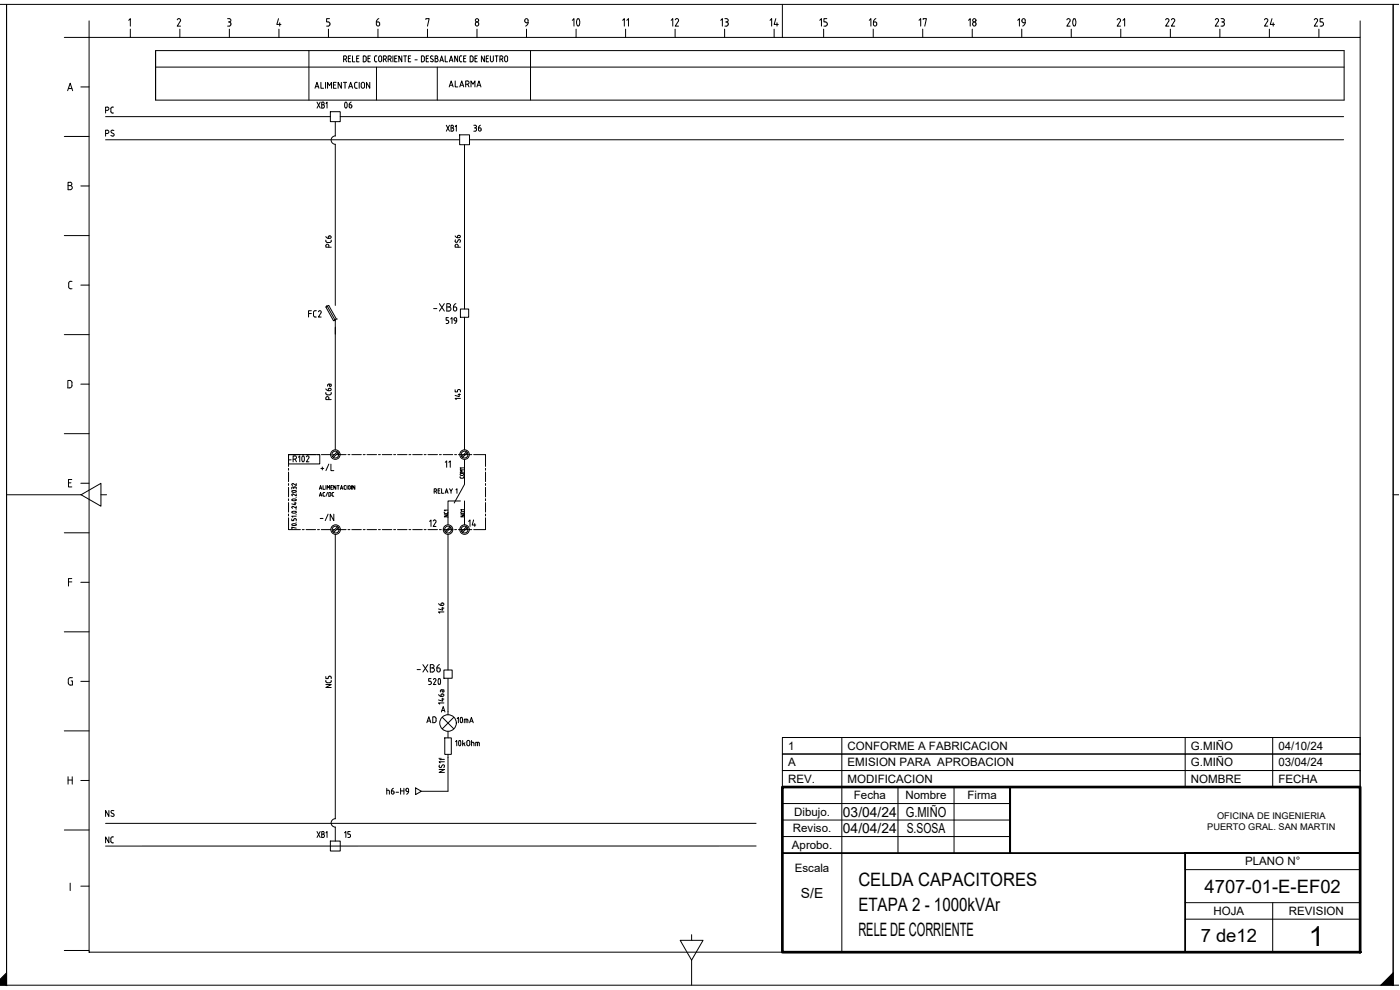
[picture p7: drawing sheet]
<svg xmlns="http://www.w3.org/2000/svg" width="420mm" height="297mm" viewBox="0 0 420 297" stroke-linecap="round" stroke-linejoin="round" font-family="sans-serif">
<!-- layer: COTAS -->
<path d="M46.7 15.2h356.7v14.8h-356.7zM92.7 15.2v14.8M159.2 15.2v14.8M113 20.1v9.9M131.2 20.1v9.9M408.2 285.7h.1" fill="none" stroke="#000" stroke-width=".3"/>
<!-- layer: AUXILIAR -->
<g fill="none" stroke="#000" stroke-width=".3">
<path d="M31.7 35h67.4M102.1 35h301.1M31.7 41.9h106.2M140.9 41.9h262.3M90.1 136.4h-3.5v3.5M90.7 136.4h.6M91.9 136.4h2.8M95.3 136.4h.6M96.4 136.4h2.9M99.9 136.4h.5M101 136.4h2.9M104.4 136.4h.6"/>
<path d="M105.6 136.4h2.8M109 136.4h.6M110.2 136.4h2.8M113.6 136.4h.6M114.7 136.4h2.9M118.2 136.4h.5M119.3 136.4h2.9M122.7 136.4h.6M123.9 136.4h2.8M127.3 136.4h.6M128.4 136.4h2.9M137.6 136.4h2.8"/>
<path d="M141 136.4h.6M142.2 136.4h3.5v3.5M86.6 155.4v3.5h3.5M86.6 140.5v.6M86.6 141.7v2.8M86.6 145.1v.6M86.6 146.2v2.9M86.6 149.7v.5M86.6 150.8v2.9M86.6 154.2v.6M90.7 158.9h.6M91.9 158.9h2.8"/>
<path d="M101 158.9h2.9M104.4 158.9h.6M105.6 158.9h2.8M109 158.9h.6M110.2 158.9h2.8M113.6 158.9h.6M114.7 158.9h2.9M118.2 158.9h.5M119.3 158.9h2.9M122.7 158.9h.6M123.9 158.9h2.8M133 158.9h2.9"/>
<path d="M136.4 158.9h.6M137.6 158.9h2.8M145.7 155.4v3.5h-3.5M145.7 140.5v.6M145.7 141.7v2.8M145.7 145.1v.6M145.7 146.2v2.9M145.7 149.7v.5M145.7 150.8v2.9M145.7 154.2v.6M31.7 247h195.2M226.9 253.8l-195.2 .1"/>
<path d="M408.2 285.7h.1"/>
</g>
<!-- layer: 0 -->
<g fill="none" stroke="#000" stroke-width=".3">
<path d="M46.7 15.2v14.8M46.7 20.1h356.7M100.6 36.5v4.3M100.6 40.8a1.26 1.26 0 0 0-1.2 1.2 1.26 1.26 0 0 0 1.2 1.3v48.3M137.9 40.5h3v2.9h-3zM139.4 43.4v49.3M97.8 92.1l.9-.5 2.2 4.1-.8 .5zM98.1 91.6l2.5 4.6v4.1M100.1 96.2h.1M100.5 96l.1 .2M100.6 98.2v36.8M100.9 95.7h.1"/>
<path d="M139.4 95.2v39.8M101.2 135.6l-1.4 1.4M101.5 135.8l-1.4 1.5M139.4 137.8v2.6M140 135.6l-1.4 1.4M140.3 135.8l-1.5 1.5M95.8 146.8l.4-1.1 .4 1.1M95.8 148.9l.4-1.1 .4 1.1M95.9 146.5h.6M95.9 148.6h.6M96.9 145.7v1.1h.6M96.9 148.6l.6 .3"/>
<path d="M97.2 147.8h.3M97.2 147.8l-.2 .1-.1 .7M97.8 145.7v1.1M98.2 146.8v-1.1l.4 .6 .3-.6v1.1M98.3 147.8l-.5 1.1M99 147.8h-.3v1.1l.4-.1 .2-.3M99 147.8l.3 .3M99.3 146.2h.4M99.3 148.1v.5M99.7 148.6l.5 .3M99.8 145.7h-.5v1.1h.5M99.9 147.8h.3"/>
<path d="M100 147.8l-.3 .1v.7M100.8 145.7v1.1l-.6-1.1v1.1M101.2 145.7h.6M101.3 158.1l-1.4 1.4M101.5 145.7v1.1M101.6 158.3l-1.5 1.5M102.2 146.8l.3-1.1 .4 1.1M102.3 146.5h.5M103.3 146v.7l.5 .1M103.8 145.7l-.5 .3M104.1 145.7v1.1M104.5 146.5l.1-.7 .2-.1 .3 .1v.7"/>
<path d="M104.5 146.5l.3 .3 .3-.3M105.5 145.7v1.1M106.5 145.7v1.1l-.6-1.1v1.1M134.5 155.3v2.2M135 158.1l-1.4 1.4M135.3 158.3l-1.4 1.5M100.6 160.3v85.3a1.26 1.26 0 0 0-1.2 1.3 1.26 1.26 0 0 0 1.2 1.3M134.5 160.3v40.7M132.7 215.2l3.5 3.5M134.5 203.5v11M134.5 219.4v2M136.2 215.2l-3.5 3.5"/>
<path d="M116.1 237.1l.7 .2 .1 1M116.1 236.5v1.8M117.5 237.9a.45 .45 0 0 0 .5 .3 .45 .45 0 0 0 .3-.5 .45 .45 0 0 0-.4-.4h-.4v.6M118.1 236.5l-.6 .8M118.9 237.7h.7M120.2 237.3h1M120.2 236.5v1.8M121.2 236.5v1.8M121.8 236.9l.4-.4 .4 .4M121.8 236.9l.1 .4 .3 .2M122.2 237.5h.4M122.6 236.9v.6"/>
<path d="M122.6 237.4l-.1 .6-.5 .3M124.7 236.4l1.7 1-1.7 1zM133.5 221.4h1.9v4.9h-1.9zM134.5 226.3v11.1h-8.1M99.1 252.4h3v2.9h-3z"/>
<circle cx="100.6" cy="136.4" r="1.03"/>
<circle cx="139.4" cy="136.4" r="1.03"/>
<circle cx="100.7" cy="158.9" r="1.03"/>
<circle cx="134.5" cy="158.9" r="1.03"/>
<circle cx="134.5" cy="216.9" r="2.49"/>
</g>
<g fill="#000" stroke="#000" stroke-width=".3">
<path d="M418.1 291.9v3.7h-3.7z"/>
<path d="M0 293.9v1.7h2zM2 291.9v3.7l-2-1.7z"/>
</g>
<g fill="none" stroke="#000" stroke-width=".3">
<path d="M0 1.3h2v294.3v-294.3h417.8M26.7 11.2h381.5v274.5h-381.5zM26.7 6.3v4.9h-7.4M38.6 6.1l.5-.5v2.2M39.1 8.7v2.5M53.7 5.6l-.5 .4M53.7 5.6l.3 .1 .2 .5-1 1.6h1M54 8.7v2.5M68.3 5.6h.5a.5 .5 0 0 1 .5 .5 .5 .5 0 0 1-.5 .5M68.5 6.6h.3M68.8 6.6l.5 .5M68.8 8.7v2.5"/>
<path d="M69.3 7.1v.2M69.3 7.3l-.2 .4-.8 .1M83.6 5.6l-.5 1.7h1.2M83.7 8.7v2.5M83.9 6.8v1M98.6 8.7v2.5M98.9 5.6h-.9v1l.8 .1 .2 .4M99 7.1l-.2 .6-.8 .1M112.9 6.6h.7l.3 .5M112.9 6.6v.7M113.4 8.7v2.5M113.7 5.6l-.5 .4-.3 .6"/>
<path d="M113.9 7.1l.1 .2a.5 .5 0 0 1-.5 .5 .5 .5 0 0 1-.5-.5M127.8 5.8v-.2h1l-.5 2.2M128.3 8.7v2.5M142.7 7.1a.5 .5 0 0 1 .5-.5 .5 .5 0 0 1 .5 .5M142.7 7.1a.53 .53 0 0 0 .5 .7 .53 .53 0 0 0 .5-.7M143.2 8.7v2.5M158 8.7v2.5M187.7 8.7v2.5M202.6 8.7v2.5M217.5 8.7v2.5M232.3 8.7v2.5M234.8 1.3v10"/>
<path d="M247.2 8.7v2.5M262.1 8.7v2.5M276.9 8.7v2.5M291.8 8.7v2.5M306.6 8.7v2.5M336.4 8.7v2.5M351.2 8.7v2.5M366.1 8.7v2.5M381 8.7v2.5M395.8 8.7v2.5M408.2 6.3v4.9M418.1 1.3v294.3"/>
<path d="M20.3 27.2l.8-2.2 .7 2.2M20.5 26.6h1.1M24.3 26.1h2.4M19.3 40.9h7.4M20.4 54.7h.7a.49 .49 0 0 1 .5 .5 .49 .49 0 0 1-.5 .5 .62 .62 0 0 1 .6 .6 .62 .62 0 0 1-.6 .6h-.7zM20.4 55.7h.7M24.3 55.8h2.4M19.3 70.7h7.4M20.6 85l.1 1.4 .9 .2M21.6 84.4l-.7 .1-.3 .5M24.3 85.5h2.4M19.3 100.4h7.4"/>
<path d="M20.9 114.2h-.5v2.2l1-.2 .2-1.4M20.9 114.1l.5 .2 .2 .5M24.3 115.3h2.4M19.3 130.1h7.4M2 148.4h22.3l6 3.5v-6.9l-6 3.4M19.3 159.9h7.4M20.6 144.9h.7M21.5 143.9h-.9v2.2h.9M24.3 145h2.4M30.3 148.4h1.7M418.1 148.4h1.7M20.6 174.6h.9"/>
<path d="M21.5 173.6h-.9v2.2M24.3 174.7h2.4M19.3 189.6h7.4M19.3 219.3h7.4M21.4 204.3h.3v1.3l-.8-.1-.4-.6M21.7 203.3l-1 .2-.2 1.4M24.3 204.4h2.4M20.4 233.1v2.2M20.4 234h1.3M21.7 233.1v2.2M24.3 234.2h2.4M234.8 221.3h173.4v14.8h-173.4v-4.9h173.4h-173.4v-5h173.4h-173.4z"/>
<path d="M252.6 221.3v64.4M269.5 236.1v19.9M286.3 236.1v19.9M303.2 236.1v19.9M355.7 221.3v14.8M382 221.3v14.8M19.3 249h7.4M234.8 256h173.4M234.8 251h68.4M234.8 246h68.4M234.8 241.1h68.4M21.1 265v2.2"/>
<path d="M24.3 265.9h2.4M355.7 270.8h52.5M355.7 275.8h52.5M382 270.8v14.9M408.2 260.9h-52.5v-4.9v29.7M0 295.6h419.8M19.3 285.2h7.4M204.1 282.1h6.9l-3.4 6zM207.6 280.4v1.7M207.6 288.1v7.5"/>
<circle cx="143.2" cy="6.1" r=".5"/>
</g>
<path d="M234.8 236.1h173.4v49.6h-173.4z" fill="none" stroke="#000" stroke-width=".8"/>
<path d="M234.8 256h68.4v-19.9v19.9h105h-52.5v29.7" fill="none" stroke="#000" stroke-width=".51"/>
<!-- layer: Dibujo -->
<path d="M408.2 285.7h.1" fill="none" stroke="#000" stroke-width=".3"/>
<!-- layer: Futuro -->
<path d="M408.2 285.7h.1" fill="none" stroke="#000" stroke-width=".3"/>
<!-- layer: Hatch -->
<path d="M408.2 285.7h.1" fill="none" stroke="#000" stroke-width=".3"/>
<!-- layer: Oculto -->
<path d="M408.2 285.7h.1" fill="none" stroke="#000" stroke-width=".3"/>
<!-- layer: TEXTCIR -->
<path d="M98.7 139.3l-.9 1.9M99.3 139.3v1.9h.9M96.3 140.6h.9M96.7 140.1v.9" fill="none" stroke="#000" stroke-width=".3"/>
<!-- layer: CIRCUITO-2 -->
<g fill="none" stroke="#000" stroke-width=".3">
<path d="M86.6 136.4h9.4v2.8h-9.4z"/>
<circle cx="100.6" cy="136.4" r="1.43"/>
<circle cx="139.4" cy="136.4" r="1.43"/>
<circle cx="100.7" cy="158.9" r="1.43"/>
<circle cx="134.5" cy="158.9" r="1.43"/>
</g>
<!-- layer: TEXTOS -->
<g fill="none" stroke="#000" stroke-width=".3">
<path d="M87.6 155.7v.5h.6l.1-.6h.5l.1 .6M87.6 145.4l.2 .3M87.7 157.3l.6-.2 .6 .2a.75 .75 0 0 1-1.3 0zM87.7 153.5l.6-.1 .6 .2a.73 .73 0 0 1-1.3 0zM87.7 149.8l.6-.1 .6 .2a.75 .75 0 0 1-1.3 0zM87.7 147.3l.6-.2 .6 .3a.73 .73 0 0 1-1.3 0zM88.2 146.4v.2M88.2 146.4l-.2-.3h-.3l-.1 .6M88.3 150.9h.6M88.5 146.1h.1M88.5 146.1l-.3 .3M88.6 150.7v.8l-1-.3"/>
<path d="M88.6 146.1l.3 .2v.4M88.8 156.7h.1M88.8 154.4h.1M88.8 153h.1M88.8 149.2h.1M88.9 158.5l-1.3-.3 .1 .6M88.9 154.9h-1.3l.3 .3M88.9 151.9v.6l-1-.6-.3 .3 .2 .3M88.9 148.2v.6l-1-.6-.3 .3 .2 .3M88.9 145.1v.6l-1-.6-.3 .3"/>
</g>
<!-- layer: TEXTO -->
<g fill="none" stroke="#000" stroke-width=".3">
<path d="M103.1 17.8h.5M103.6 16.8h-.5v1.7M103.6 16.7a.5 .5 0 0 1 .4 .5 .5 .5 0 0 1-.4 .5M103.7 17.8l.3 .7M104.5 17.6h.6M105.3 16.8h-.8v1.7h.8M105.8 16.8v1.7h.7M107 17.6h.6M107.8 16.8h-.8v1.7h.8M109 16.8l.9 .2v1l-.2 .5h-.7zM110.4 17.6h.6M111.1 16.8h-.7v1.7h.7"/>
<path d="M112.8 18.5h.3M112.8 16.8h.3M112.8 16.7l-.4 .5 .1 1.1 .3 .2M113.9 16.8a.46 .46 0 0 1 .7 .4v.9a.46 .46 0 0 1-.5 .4 .46 .46 0 0 1-.5-.4zM115.5 16.8h-.4v1.7M115.5 16.7a.5 .5 0 0 1 .5 .5 .5 .5 0 0 1-.5 .5l-.4 .1M115.6 17.8l.4 .7M116.9 16.8h-.4v1.7M117 16.7a.5 .5 0 0 1 .4 .5 .5 .5 0 0 1-.4 .5l-.5 .1M117 17.8l.4 .7M117.9 16.8v1.7M118.4 17.6h.6"/>
<path d="M119.2 16.8h-.8v1.7h.8M120.6 16.8v1.7l-.9-1.7v1.7M121.1 16.8h.9M121.6 16.8v1.7M122.6 17.6h.5M123.3 16.8h-.7v1.7h.7M124.5 18h.7M127.4 17.3v.7M127.4 17.3l-.3-.5h-.6v1.7h.6l.3-.5M127.9 17.6h.5M128.6 16.8h-.7v1.7h.7M129.3 17.5l.6 .3a.46 .46 0 0 1 0 .7 .46 .46 0 0 1-.7-.2"/>
<path d="M130 16.9a.44 .44 0 0 0-.7 0 .44 .44 0 0 0 .1 .6M130.6 16.8l.7 .2v.4l-.3 .2a.5 .5 0 0 1 .5 .5 .5 .5 0 0 1-.5 .4h-.4zM130.6 17.6h.4M132 18.5l.5-1.7 .6 1.7M132.2 18.1h.7M133.6 16.8v1.7h.7M134.9 18.5l.5-1.7 .5 1.7M135 18.1h.8M137.4 16.8v1.7l-.9-1.7v1.7M138.3 16.8h.3M138.3 16.7l-.4 .5v.9l.2 .4h.5M139.1 17.6h.6"/>
<path d="M139.8 16.8h-.7v1.7h.7M142 17.3v.7M142 17.3l-.2-.5h-.7v1.7h.7l.2-.5M142.5 17.6h.6M143.2 16.8h-.7v1.7h.7M145.4 16.8v1.7l-.9-1.7v1.7M145.9 17.6h.6M146.6 16.8h-.7v1.7h.7M147.2 16.8v1.3a.46 .46 0 0 0 .4 .4 .46 .46 0 0 0 .5-.4M148.1 16.8v1.3M148.6 16.8h.9M149 16.8v1.7"/>
<path d="M150.5 16.8h-.5v1.7M150.5 16.7a.5 .5 0 0 1 .4 .5 .5 .5 0 0 1-.4 .5l-.5 .1M150.6 17.8l.3 .7M152.3 17.3v.8M152.4 17.2a.46 .46 0 0 0-.5-.5 .46 .46 0 0 0-.5 .5v.9a.46 .46 0 0 0 .5 .4 .46 .46 0 0 0 .5-.4M94.5 26.5l.6-1.8 .6 1.8M94.7 26h.8M96.3 24.7v1.8h.8M97.7 24.7v1.8M98.3 26.5v-1.8l.6 1 .6-1v1.8M100.1 25.5h.6M100.9 24.7h-.8v1.8h.8"/>
<path d="M102.4 24.7v1.8l-.9-1.8v1.8M103.1 24.7h.9M103.5 24.7v1.8M104.6 26.5l.6-1.8 .6 1.8M104.8 26h.8M106.9 24.7h.3M106.9 24.7l-.5 .5 .1 1.1 .4 .2M107.8 24.7v1.8M108.4 26v-.8a.5 .5 0 0 1 .5-.5 .5 .5 0 0 1 .5 .5v.8M108.4 26a.5 .5 0 0 0 .5 .5 .5 .5 0 0 0 .5-.5M111 24.7v1.8l-1-1.8v1.8M86.6 138h.8"/>
<path d="M88 137.8h.5a.49 .49 0 0 0 .5-.5 .49 .49 0 0 0-.5-.5h-.5v1.8M88.6 137.8l.4 .8M89.6 137.2l.4-.4v1.8M90.8 138.5l-.2-1.2 .4-.5 .3 .5-.1 1.2M90.8 138.5h.4M91.9 137.1l.4-.3 .4 .2v.4l-.8 1.2h.8M137.2 215.6l.4-.3v1.6M138.3 215.3h.1a.88 .88 0 0 1 0 1.5l-.3-.8zM139.3 216.9v-1.1h1l.1 1.1M139.9 215.8v1.1M140.9 216.9l.6-1.6 .5 1.6M141.1 216.4h.8"/>
<path d="M136.7 222.5l.4-.3v1.6M137.8 222.2l-.2 .8 .2 .7M137.8 222.3l.1-.1a.9 .9 0 0 1 0 1.6l-.1-.1M138.9 222.2v1.6M139.2 223.1l.4 .7M139.6 222.9l-.7 .4M140.2 222.4a.46 .46 0 0 1 .5-.2 .46 .46 0 0 1 .3 .4v.7a.46 .46 0 0 1-.4 .5 .46 .46 0 0 1-.5-.5zM141.5 222.2v1.6M141.5 222.7h.4M141.9 222.7l.3 .2v.9M143.3 222.7v1.1M143.5 222.7h-.7v1.1"/>
<path d="M143.5 222.7l.3 .2v.9"/>
</g>
<!-- layer: SYMS -->
<path d="M138.2 150.3h-3.7v5M139.4 140.4v4.9l-3.1 5.6M139.4 150.3v5" fill="none" stroke="#000" stroke-width=".3"/>
<!-- layer: TERMS -->
<path d="M133.3 154.5h1.1l-1.1 .6h1.1M133.3 153.7l.3 .4h.7l.1-.4M134.4 153.1h-1.1l.3 .2M138.1 143l.1 .4 .7 .1 .2-.5M138.4 142.1h.6l.2 .2-.2 .3h-.6M138.4 142l-.3 .3 .3 .3M138.6 153.5l-.3 .3 .3 .3M139.1 153.5l.3 .3-.3 .3M139.1 141h-1l.6 .3-.6 .4h1M139.1 140.4h-1l.2 .2M139.4 152.9h-1.1l.2 .3" fill="none" stroke="#000" stroke-width=".3"/>
<!-- layer: TAGS -->
<path d="M130.3 147.4h.4M130.7 147.4l.3-.2v-.4l-.7-.2v1.4M130.7 147.4l.3 .6M131.5 147.3h.4M132.1 146.6h-.6v1.4h.6M132.5 146.6v1.4h.6M133.6 148l.4-1.4 .5 1.4M133.7 147.6h.6M134.9 146.6l.5 .7 .4-.7M135.4 147.3v.7M136.8 146.9l.3-.3v1.4" fill="none" stroke="#000" stroke-width=".3"/>
<!-- layer: CABLES -->
<path d="M136.6 70.8l.7 .5M136.7 71.9a.41 .41 0 0 0-.1 .7 .41 .41 0 0 0 .6-.1M137.3 72.6l.2-.5a.44 .44 0 0 1 .7 0 .44 .44 0 0 1-.2 .6M137.4 70.7a.39 .39 0 0 1 .6 0 .39 .39 0 0 1-.2 .6h-.5zM137.5 73.7v.5M137.5 73.7a.46 .46 0 0 0-.5-.4 .46 .46 0 0 0-.4 .4v.5h1.6M131.8 227.5l.3 .3h1.3M131.8 230.9h1.6l-1.6 .9h1.6M131.9 229.5a.41 .41 0 0 0-.1 .6 .41 .41 0 0 0 .6 0M132.3 227.5v.5M132.5 230.2l.2-.6a.44 .44 0 0 1 .7 .1 .44 .44 0 0 1-.2 .6M133.4 228.6h-1.6l.3 .3" fill="none" stroke="#000" stroke-width=".3"/>
<text font-size="8.3" x="392.8" y="283.7">1</text>
<g font-size="7.5">
<text x="168.6" y="9.9">10</text>
<text x="317.5" y="9.9">20</text>
</g>
<g font-size="7.1">
<text x="99.5" y="34.6">06</text>
<text x="127.4" y="207.4">520</text>
</g>
<g font-size="6.6">
<text x="30.3" y="43">PS</text>
<text x="30.3" y="246.9">NS</text>
</g>
<g font-size="5.7">
<text x="154.9" y="9.2">9</text>
<text x="200" y="9.2">12</text>
<text x="230" y="9.2">14</text>
<text x="259.6" y="9.2">16</text>
<text x="274.5" y="9.2">17</text>
<text x="289.3" y="9.2">18</text>
<text x="304.1" y="9.2">19</text>
<text x="348.5" y="9.2">22</text>
<text x="363.4" y="9.2">23</text>
<text x="378.2" y="9.2">24</text>
<text x="393.3" y="9.2">25</text>
</g>
<g font-size="5.5">
<text x="257.6" y="265.9">CELDA CAPACITORES</text>
<text x="361.5" y="267.9">4707-01-E-EF02</text>
<text x="257.6" y="273.3">ETAPA 2 - 1000kVAr</text>
<text x="257.6" y="280.7">RELE DE CORRIENTE</text>
<text x="360.3" y="282.7">7 de12</text>
</g>
<g font-size="5.3">
<text x="219.4" y="9.2" transform="rotate(-90 219.4 9.2)">13</text>
<text x="249.1" y="9.2" transform="rotate(-90 249.1 9.2)">15</text>
<text x="338.3" y="9.2" transform="rotate(-90 338.3 9.2)">21</text>
<text x="128.8" y="94.5">-XB6</text>
<text x="123.8" y="202.8">-XB6</text>
</g>
<g font-size="4.9">
<text x="189.4" y="9.2" transform="rotate(-90 189.4 9.2)">11</text>
<text x="133.7" y="27.2">ALARMA</text>
<text x="30.3" y="35.3">PC</text>
<text x="93.8" y="33.5">XB1</text>
<text x="132.6" y="40.6">XB1</text>
<text x="141.1" y="40.6">36</text>
<text x="91.4" y="96.3">FC2</text>
<text x="132.6" y="98.4">519</text>
<text x="136.2" y="141.5" transform="rotate(-90 136.2 141.5)">11</text>
<text x="94.9" y="157.3">-/N</text>
<text x="127.7" y="159.1">12</text>
<text x="139.3" y="159.1">14</text>
<text x="127" y="218">AD</text>
<text x="30.3" y="254">NC</text>
<text x="93.8" y="252.6">XB1</text>
<text x="102.3" y="252.6">15</text>
</g>
<g font-size="4.4">
<text x="100.2" y="75.5" transform="rotate(-90 100.2 75.5)">PC6</text>
<text x="100.2" y="121" transform="rotate(-90 100.2 121)">PC6a</text>
<text x="139" y="121" transform="rotate(-90 139 121)">145</text>
<text x="134.1" y="185.2" transform="rotate(-90 134.1 185.2)">146</text>
<text x="100.2" y="207.4" transform="rotate(-90 100.2 207.4)">NC5</text>
<text x="134.1" y="212.4" transform="rotate(-90 134.1 212.4)">146a</text>
</g>
<g font-size="4.2">
<text x="253" y="245.1">03/04/24</text>
<text x="271.8" y="245.1">G.MIÑO</text>
<text x="253" y="250">04/04/24</text>
<text x="272.1" y="250">S.SOSA</text>
<text x="240.4" y="269.3">S/E</text>
</g>
<g font-size="3.5">
<text x="236.5" y="225">1</text>
<text x="254.4" y="225">CONFORME A FABRICACION</text>
<text x="357.4" y="225">G.MIÑO</text>
<text x="383.7" y="225">04/10/24</text>
<text x="236.5" y="230">A</text>
<text x="254.4" y="230">EMISION PARA APROBACION</text>
<text x="357.4" y="230">G.MIÑO</text>
<text x="383.7" y="230">03/04/24</text>
<text x="236.5" y="234.9">REV.</text>
<text x="254.4" y="234.9">MODIFICACION</text>
<text x="256.3" y="239.9">Fecha</text>
<text x="271.8" y="239.9">Nombre</text>
<text x="290.3" y="239.9">Firma</text>
<text x="357.4" y="234.9">NOMBRE</text>
<text x="383.7" y="234.9">FECHA</text>
<text x="238.3" y="244.7">Dibujo.</text>
<text x="238" y="249.7">Reviso.</text>
<text x="237.7" y="254.6">Aprobo.</text>
<text x="238.5" y="261.6">Escala</text>
<text x="373.7" y="259.7">PLANO N°</text>
<text x="364.2" y="274.5">HOJA</text>
<text x="386.8" y="274.5">REVISION</text>
</g>
<g font-size="2.8">
<text x="365.3" y="245.6">OFICINA DE INGENIERIA</text>
<text x="362.3" y="248.9">PUERTO GRAL. SAN MARTIN</text>
</g>
</svg>
